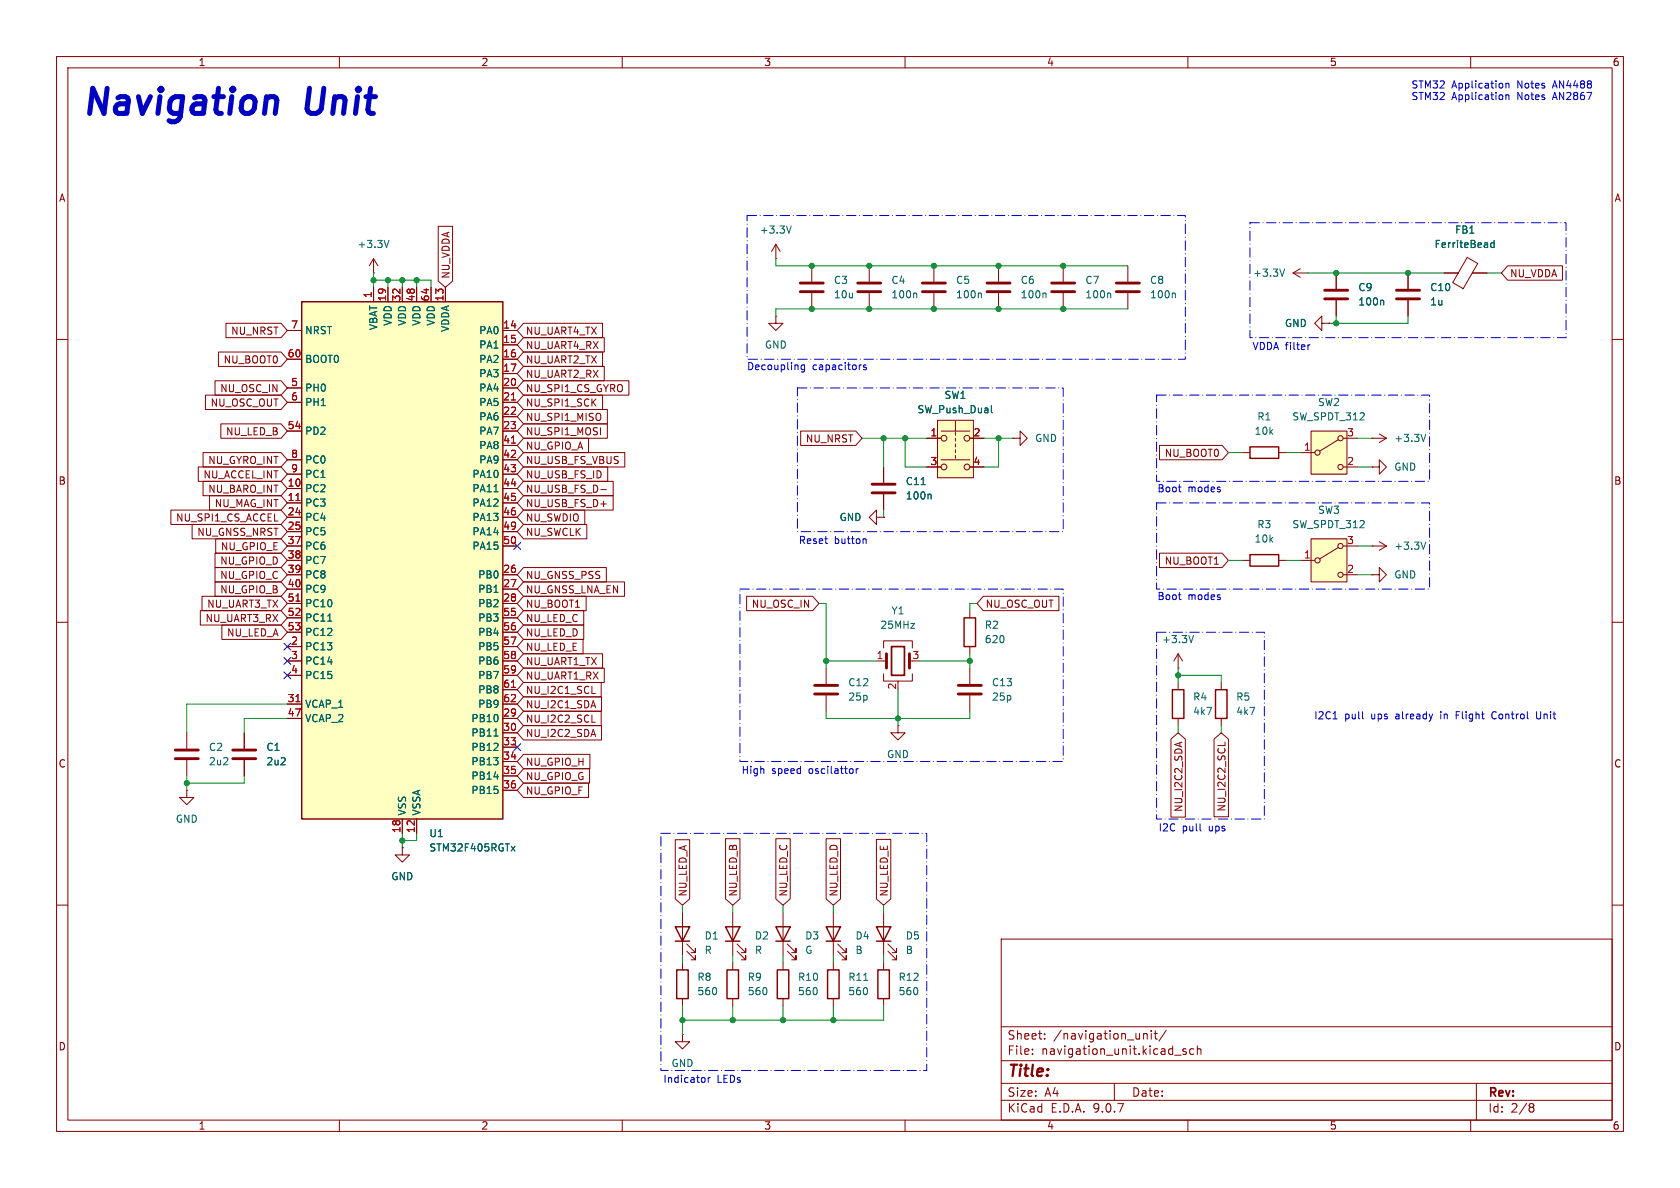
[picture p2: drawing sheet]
<svg xmlns="http://www.w3.org/2000/svg" width="297mm" height="210mm" viewBox="0 0 297 210" stroke-linecap="round" stroke-linejoin="round" font-family="sans-serif">
<g fill="none" stroke="#840000" stroke-width=".18">
<path d="M10 10h277v190h-277zM12 12h273v186h-273zM60 10v2M110 10v2M160 10v2M210 10v2M260 10v2M66 48.3h.1M66 45.7l-.7 1.3M66 45.7l.8 1.3M66 45.7v2.6M137.2 45.7h.1"/>
<path d="M137.2 43.2l-.8 1.3M137.2 43.2l.7 1.3M137.2 43.2v2.5M143.5 47v2.8M143.5 51.8v2.8M188 47v2.8M188 51.8v2.8M199.4 47v2.8M199.4 51.8v2.8M228.6 48.3h2.5M228.6 48.3l1.3 .7M229.9 47.5l-1.3 .8"/>
<path d="M231.1 48.3h.1M233.7 57.2v-1.3l-1.3 1.3 1.3 1.2v-1.2h1.2M234.9 57.2h.1M236.2 48.3v2.8M236.2 53.1v2.8M248.9 48.3v2.8M248.9 53.1v2.8M255.3 48.3h2.5M259.4 45.5l1.8 1.1-2.5 4.4-1.9-1zM260.3 48.3h2.6M10 60h2M285 60h2"/>
<path d="M156.2 82.6v2.7M156.2 87.4v2.8M10 110h2M146 118.1v2.8M154.9 116.8h1.8M156.2 114.6v-1.3h5.1v1.3M156.2 119.1v1.3h5.1v-1.3M171.4 108v1.2M171.4 114.3v1.3M171.4 118.1v2.8M285 110h2M146 122.9v2.8"/>
<path d="M158.7 128.3v1.2h1.3l-1.3 1.3-1.2-1.3h1.2M158.7 128.3h.1M158.7 120.4v.3M171.4 122.9v2.8M10 160h2M120.6 161.3v7.6M120.6 170.2v1.3M120.6 176.5v1.3M121.4 168.1l1.5 1.6v-.8v.8h-.7M121.4 166.9l1.5 1.5v-.8v.8h-.7M129.5 161.3v7.6M129.5 170.2v1.3"/>
<path d="M129.5 176.5v1.3M130.3 168.1l1.5 1.6v-.8v.8h-.7M130.3 166.9l1.5 1.5v-.8v.8h-.7M138.4 161.3v7.6M139.2 168.1l1.5 1.6v-.8v.8h-.7M139.2 166.9l1.5 1.5v-.8v.8h-.7M147.3 161.3v7.6M147.3 170.2v1.3M147.3 176.5v1.3M148.1 168.1l1.5 1.6v-.8v.8h-.8M148.1 166.9l1.5 1.5v-.8v.8h-.8M156.2 161.3v7.6"/>
<path d="M157 168.1l1.5 1.6v-.8v.8h-.8M157 166.9l1.5 1.5v-.8v.8h-.8M177 166h108v32h-108zM285 160h2M60 198v2M110 198v2M120.6 182.9v1.3h1.3l-1.3 1.2-1.2-1.2h1.2M120.6 182.9h.1M160 198v2M177 194.5h108M177 191.5h108M177 187.5h108"/>
<path d="M177 181.5h108M182.5 186.3v.1M182.5 185.5v.1M184.7 183.6v.1M184.7 182.8v.1M197 191.5v3M202.2 182.8l.2-.1 .3 .1 .1 .9M203.5 182.2v.1M203.5 182.7v1M204 182.7h.6M204.2 182.2v1.3l.4 .2M206.2 182.1l-1.3 2"/>
<path d="M207.7 186.5h1.1M209.7 185.5l-.4-.1-.2 .2 .1 .2 .5 .2v.3h-.6M210 198v2M211 185.5l-.4-.1-.3 .3v.4l.2 .2h.5M211.7 185.5l.2-.1 .3 .1 .1 .9M211.7 184.9v1.5M260 198v2M261 191.5v6.5M270.6 195.1l.4 .1 .2 .2-.3 .3M270.6 195.7h.3M270.9 195.7l.2 .2 .1 .4-.2 .2-.4 .1"/>
</g>
<g fill="none" stroke="#840000" stroke-width=".25">
<path d="M170.4 109.2h2.1v5.1h-2.1zM119.4 163.8h2.5l-1.3 2.6zM119.4 166.4h2.5M119.6 171.5h2.1v5h-2.1zM128.3 163.8h2.5l-1.3 2.6zM128.3 166.4h2.5M128.5 171.5h2.1v5h-2.1zM137.2 163.8h2.5l-1.3 2.6zM137.2 166.4h2.5M146 163.8h2.6l-1.3 2.6zM146 166.4h2.6M146.3 171.5h2v5h-2z"/>
<path d="M154.9 163.8h2.6l-1.3 2.6zM154.9 166.4h2.6"/>
</g>
<path d="M139.9 39.9l-.4 1.3M68.8 42.5l-.5 1.3M196.2 51.8l.2 .2v.6M207.6 51.8l.2 .2v.6M227.1 47.6l-.4 1.2M244.4 53.1l.2 .2v.6M264.1 42.5v1.3M264.1 43l-.3-.1-.3 .3 .2 .5h.4M162.9 85.7h.7M164.4 87.4l.2 .1v.7M152.7 173.3h.7" fill="none" stroke="#006464" stroke-width=".18"/>
<g fill="none" stroke="#840000" stroke-width=".51">
<path d="M141.5 50h4M141.5 51.6h4M185.9 50h4.1M185.9 51.6h4.1M197.4 50h4M197.4 51.6h4M234.2 51.3h4.1M234.2 52.8h4.1M246.9 51.3h4.1M246.9 52.8h4.1M154.2 85.6h4M154.2 87.1h4"/>
<path d="M156.7 115.6v2.5M160.8 115.6v2.5M144 121.2h4.1M144 122.7h4.1M169.4 121.2h4.1M169.4 122.7h4.1"/>
</g>
<path d="M157.6 114.3h2.3v5.1h-2.3z" fill="none" stroke="#840000" stroke-width=".3"/>
<path d="M165.7 74.3h6.4v10.2h-6.4z" fill="#ffffc2"/>
<g fill="none" stroke="#840000" stroke-width=".18">
<path d="M137.2 55.9v1.3h1.2l-1.2 1.2-1.3-1.2h1.3M137.2 55.9h.1M153.7 47v2.8M153.7 51.8v2.8M165.1 47v2.8M165.1 51.8v2.8M176.5 47v2.8M176.5 51.8v2.8M163.8 77.5h2.6M165.7 74.3h6.4v10.2h-6.4zM166.4 76.2h5M168.9 74.4v1.8"/>
<path d="M168.9 76.5v.5M168.9 77.5v.5M168.9 78.5v.5M168.9 79.5v.5M171.4 77.5h2.6M179.1 77.5h1.2v-1.3l1.3 1.3-1.3 1.2v-1.2M179.1 77.5h.1M154.9 91.4v-1.2l-1.2 1.2 1.2 1.3v-1.3h1.3M156.2 91.4h.1M163.8 82.6h2.6M166.4 81.3h5M168.9 80.5v.5"/>
<path d="M171.4 82.6h2.6M242.6 82.6h1.2v-1.3l1.3 1.3-1.3 1.2v-1.2M242.6 82.6h.1M208.3 118.1h.1M208.3 115.6l-.8 1.2M208.3 115.6l.7 1.2M208.3 115.6v2.5M33 139.7v1.3h1.3l-1.3 1.2-1.3-1.2h1.3M33 139.7h.1M33 129.5v2.8M33 134.4v2.8M208.3 120.7v1.2"/>
<path d="M208.3 127v1.3M71.1 149.9v1.2h1.3l-1.3 1.3-1.3-1.3h1.3M71.1 149.9h.1M138.4 170.2v1.3M138.4 176.5v1.3M156.2 170.2v1.3M156.2 176.5v1.3"/>
<circle cx="166.9" cy="77.5" r=".51"/>
<circle cx="170.9" cy="77.5" r=".51"/>
<circle cx="166.9" cy="82.6" r=".51"/>
<circle cx="170.9" cy="82.6" r=".51"/>
</g>
<path d="M161.9 51.8l.2 .2v.6M173.3 51.8l.2 .2v.6M184.7 51.8l.2 .2v.6M175.3 71.7v1.1l.1 .2M211 112.3l-.4 1.3" fill="none" stroke="#006464" stroke-width=".18"/>
<path d="M207.3 121.9h2v5.1h-2zM137.4 171.5h2v5h-2zM155.2 171.5h2v5h-2z" fill="none" stroke="#840000" stroke-width=".25"/>
<path d="M151.6 50h4.1M151.6 51.6h4.1M163.1 50h4M163.1 51.6h4M174.5 50h4.1M174.5 51.6h4.1M31 132.6h4.1M31 134.1h4.1" fill="none" stroke="#840000" stroke-width=".51"/>
<path d="M53.3 53.3h35.6v91.5h-35.6z" fill="#ffffc2"/>
<path d="M53.3 53.3h35.6v91.5h-35.6zM221 98h5.1v2.1h-5.1zM214.9 121.9h2v5.1h-2z" fill="none" stroke="#840000" stroke-width=".25"/>
<g fill="none" stroke="#840000" stroke-width=".18">
<path d="M50.8 58.4h2.5M66 50.8v2.5M68.6 50.8v2.5M71.1 50.8v2.5M73.7 50.8v2.5M76.2 50.8v2.5M78.7 50.8v2.5M88.9 58.4h2.5M50.8 63.5h2.5M50.8 68.6h2.5M50.8 71.1h2.5M50.8 76.2h2.5"/>
<path d="M88.9 63.5h2.5M88.9 68.6h2.5M88.9 71.1h2.5M88.9 76.2h2.5M88.9 61h2.5M88.9 66h2.5M88.9 73.7h2.5M88.9 78.7h2.5M50.8 81.3h2.5M50.8 83.8h2.5M50.8 86.4h2.5M50.8 88.9h2.5"/>
<path d="M50.8 91.4h2.5M50.8 94h2.5M50.8 96.5h2.5M50.8 99.1h2.5M88.9 81.3h2.5M88.9 83.8h2.5M88.9 86.4h2.5M88.9 88.9h2.5M88.9 91.4h2.5M88.9 94h2.5M88.9 96.5h2.5M219.7 99.1h1.3"/>
<path d="M226.1 99.1h1.2M50.8 101.6h2.5M50.8 104.1h2.5M50.8 106.7h2.5M50.8 109.2h2.5M50.8 111.8h2.5M50.8 114.3h2.5M50.8 116.8h2.5M50.8 119.4h2.5M88.9 101.6h2.5M88.9 104.1h2.5M88.9 106.7h2.5"/>
<path d="M88.9 109.2h2.5M88.9 111.8h2.5M88.9 114.3h2.5M88.9 116.8h2.5M88.9 119.4h2.5M43.2 129.5v2.8M43.2 134.4v2.8M50.8 124.5h2.5M50.8 127h2.5M88.9 124.5h2.5M88.9 127h2.5M88.9 121.9h2.5"/>
<path d="M88.9 129.5h2.5M88.9 132.1h2.5M88.9 134.6h2.5M88.9 137.2h2.5M88.9 139.7h2.5M215.9 120.7v1.2M215.9 127v1.3M71.1 144.8v2.5M73.7 144.8v2.5"/>
</g>
<path d="M90.4 70.7h.7M90.4 78.3h.7M52.3 88.5h.7M52.3 106.3h.7M52.3 124h.7M90.4 121.5h.7" fill="none" stroke="#a90000" stroke-width=".18"/>
<path d="M87.3 86.9h.7M57.9 109.8h.8M87.3 130.1h.7M90.4 149.6l.6 .8M91 149.6l-.6 .8" fill="none" stroke="#006464" stroke-width=".18"/>
<path d="M41.1 132.6h4.1M41.1 134.1h4.1" fill="none" stroke="#840000" stroke-width=".51"/>
<path d="M231.8 95.3h6.3v7.6h-6.3z" fill="#ffffc2"/>
<g fill="none" stroke="#840000" stroke-width=".18">
<path d="M242.6 77.5h.1M242.6 77.5h2.5M243.8 76.7l1.3 .8M245.1 77.5l-1.3 .7M229.9 99.1h2.5M231.8 95.3h6.3v7.6h-6.3zM236.6 96.8l-3.3 2M237.5 96.5h2.5M242.6 96.5h.1M242.6 96.5h2.5M243.8 95.8l1.3 .7M245.1 96.5l-1.3 .8"/>
<path d="M237.5 101.6h2.5M242.6 101.6h1.2v-1.3l1.3 1.3-1.3 1.3v-1.3M242.6 101.6h.1"/>
<circle cx="232.9" cy="99.1" r=".46"/>
<circle cx="237" cy="96.5" r=".46"/>
<circle cx="237" cy="101.6" r=".46"/>
</g>
<path d="M252.1 76.8l-.5 1.2M252.1 95.8l-.5 1.3" fill="none" stroke="#006464" stroke-width=".18"/>
<path d="M231.8 76.2h6.3v7.6h-6.3z" fill="#ffffc2"/>
<g fill="none" stroke="#840000" stroke-width=".18">
<path d="M39.9 57.1h9.8l1.1 1.3-1.1 1.3h-9.8zM50.8 58.4h2.5M66 50.8v2.5M68.6 50.8v2.5M71.1 50.8v2.5M73.7 50.8v2.5M76.2 50.8v2.5M77.5 40h2.5v9.7l-1.3 1.1-1.2-1.1zM78.7 50.8v2.5M88.9 58.4h2.5M92.6 57.1h13.9v2.6h-13.9l-1.2-1.3zM92.6 59.7h14.2v2.5h-14.2l-1.2-1.2z"/>
<path d="M234.9 57.2h.1M236.2 48.3v2.8M236.2 53.1v2.8M248.9 48.3v2.8M248.9 53.1v2.8M255.3 48.3h2.5M260.3 48.3h2.6M266.5 47h9.7v2.5h-9.7l-1.1-1.2zM36.3 69.8h13.4l1.1 1.3-1.1 1.3h-13.4zM38 67.3h11.7l1.1 1.3-1.1 1.3h-11.7zM38.6 62.2h11.1l1.1 1.3-1.1 1.3h-11.1zM39 74.9h10.7l1.1 1.3-1.1 1.3h-10.7z"/>
<path d="M50.8 63.5h2.5M50.8 68.6h2.5M50.8 71.1h2.5M50.8 76.2h2.5M88.9 63.5h2.5M88.9 68.6h2.5M88.9 71.1h2.5M88.9 76.2h2.5M88.9 61h2.5M88.9 66h2.5M88.9 73.7h2.5M88.9 78.7h2.5"/>
<path d="M92.6 67.3h18.6v2.6h-18.6l-1.2-1.3zM92.6 72.4h14.8v2.5h-14.8l-1.2-1.2zM92.6 62.2h13.9v2.6h-13.9l-1.2-1.3zM92.6 64.8h14.2v2.5h-14.2l-1.2-1.3zM92.6 74.9h14.8v2.6h-14.8l-1.2-1.3zM92.6 69.8h13.9v2.6h-13.9l-1.2-1.3zM92.6 77.5h11.4v2.5h-11.4l-1.2-1.3zM141.5 76.2h9.8l1.1 1.3-1.1 1.2h-9.8zM163.8 77.5h2.6M171.4 77.5h2.6M205 78.7h11.1l1.1 1.3-1.1 1.3h-11.1zM231.8 76.2h6.3v7.6h-6.3z"/>
<path d="M236.6 77.7l-3.3 2.1M237.5 77.5h2.5M30.2 90.2h19.5l1.1 1.2-1.1 1.3h-19.5zM34 92.7h15.7l1.1 1.3-1.1 1.3h-15.7zM35 82.5h14.7l1.1 1.3-1.1 1.3h-14.7zM35.9 85.1h13.8l1.1 1.3-1.1 1.2h-13.8zM35.9 80h13.8l1.1 1.3-1.1 1.3h-13.8zM37 87.6h12.7l1.1 1.3-1.1 1.3h-12.7zM38 97.8h11.7l1.1 1.3-1.1 1.2h-11.7zM38.1 95.2h11.6l1.1 1.3-1.1 1.3h-11.6zM50.8 81.3h2.5M50.8 83.8h2.5"/>
<path d="M50.8 86.4h2.5M50.8 88.9h2.5M50.8 91.4h2.5M50.8 94h2.5M50.8 96.5h2.5M50.8 99.1h2.5M88.9 81.3h2.5M88.9 83.8h2.5M88.9 86.4h2.5M88.9 88.9h2.5M88.9 91.4h2.5M88.9 94h2.5"/>
<path d="M88.9 96.5h2.5M92.6 87.6h15.8v2.6h-15.8l-1.2-1.3zM92.6 80h17.9v2.6h-17.9l-1.2-1.3zM92.6 90.2h10.8v2.5h-10.8l-1.2-1.3zM92.6 92.7h11.1v2.6h-11.1l-1.2-1.3zM92.6 82.5h14.8v2.6h-14.8l-1.2-1.3zM92.6 85.1h15.8v2.5h-15.8l-1.2-1.2zM106.2 89.1h1M106.2 86.5h1M156.2 91.4h.1M156.2 82.6v2.7M156.2 87.4v2.8"/>
<path d="M163.8 82.6h2.6M171.4 82.6h2.6M205 97.8h11.1l1.1 1.3-1.1 1.2h-11.1zM219.7 80h1.3M226.1 80h1.2M229.9 80h2.5M237.5 82.6h2.5M35.4 107.9h14.3l1.1 1.3-1.1 1.3h-14.3zM35.7 105.4h14l1.1 1.3-1.1 1.3h-14zM38 100.3h11.7l1.1 1.3-1.1 1.3h-11.7zM38 102.9h11.7l1.1 1.2-1.1 1.3h-11.7zM39.2 110.5h10.5l1.1 1.3-1.1 1.2h-10.5z"/>
<path d="M50.8 101.6h2.5M50.8 104.1h2.5M50.8 106.7h2.5M50.8 109.2h2.5M50.8 111.8h2.5M50.8 114.3h2.5M50.8 116.8h2.5M50.8 119.4h2.5M88.9 101.6h2.5M88.9 104.1h2.5M88.9 106.7h2.5M88.9 109.2h2.5"/>
<path d="M88.9 111.8h2.5M88.9 114.3h2.5M88.9 116.8h2.5M88.9 119.4h2.5M92.6 105.4h11v2.6h-11l-1.2-1.3zM92.6 107.9h10.6v2.6h-10.6l-1.2-1.3zM92.6 102.9h17.8v2.5h-17.8l-1.2-1.3zM92.6 100.3h14.6v2.6h-14.6l-1.2-1.3zM92.6 118.1h14.2v2.6h-14.2l-1.2-1.3zM92.6 115.6h13.9v2.5h-13.9l-1.2-1.3zM92.6 110.5h10.6v2.5h-10.6l-1.2-1.2zM92.6 113h10.5v2.6h-10.5l-1.2-1.3z"/>
<path d="M132 105.4h11.7l1.1 1.3-1.1 1.3h-11.7zM173.8 105.4h13.4v2.6h-13.4l-1.1-1.3zM43.2 129.5v2.8M43.2 134.4v2.8M50.8 124.5h2.5M50.8 127h2.5M88.9 124.5h2.5M88.9 127h2.5M88.9 121.9h2.5M88.9 129.5h2.5M88.9 132.1h2.5M88.9 134.6h2.5"/>
<path d="M88.9 137.2h2.5M88.9 139.7h2.5M92.6 123.2h13.7v2.5h-13.7l-1.2-1.2zM92.6 133.3h11.7v2.6h-11.7l-1.2-1.3zM92.6 135.9h11.6v2.5h-11.6l-1.2-1.2zM92.6 128.3h13.7v2.5h-13.7l-1.2-1.3zM92.6 138.4h11.4v2.6h-11.4l-1.2-1.3zM92.6 125.7h13.7v2.6h-13.7l-1.2-1.3zM92.6 120.6h13.7v2.6h-13.7l-1.2-1.3zM104.6 127.7h.6M104.6 122.6h.6M207 130.7l1.3-1.2 1.3 1.2v13.7h-2.6z"/>
<path d="M214.6 130.7l1.3-1.2 1.3 1.2v13.7h-2.6zM216.6 131.2v.6M71.1 149.9h.1M71.1 144.8v2.5M73.7 144.8v2.5M119.4 148.4h2.5v10.5l-1.3 1.1-1.2-1.1zM128.3 148.3h2.5v10.6l-1.3 1.1-1.2-1.1zM137.2 148.3h2.5v10.6l-1.3 1.1-1.2-1.1zM146 148.3h2.6v10.6l-1.3 1.1-1.3-1.1zM154.9 148.4h2.6v10.5l-1.3 1.1-1.3-1.1z"/>
<circle cx="237" cy="77.5" r=".46"/>
<circle cx="232.9" cy="80" r=".46"/>
<circle cx="237" cy="82.6" r=".46"/>
</g>
<path d="M221 79h5.1v2h-5.1z" fill="none" stroke="#840000" stroke-width=".25"/>
<g fill="none" stroke="#009600" stroke-width=".18">
<path d="M66 49.5h10.2v1.3M66 48.3v2.5M68.6 49.5v1.3M71.1 49.5v1.3M73.7 49.5v1.3M137.2 45.7v1.3h62.2M199.4 54.6h-62.2v1.3M231.1 48.3h24.2M236.2 55.9v1.3M248.9 55.9v1.3h-14M262.9 48.3h2.5M152.4 77.5h11.4"/>
<path d="M156.2 77.5v5.1M160 77.5v5.1h3.8M174 77.5h5.1M176.5 77.5v5.1h-2.5M240 77.5h2.6M156.2 90.2v1.2M217.2 80h2.5M217.2 99.1h2.5M227.3 80h2.6M227.3 99.1h2.6M240 82.6h2.6M240 96.5h2.6"/>
<path d="M144.8 106.7h1.2v11.4M146 116.8h8.9M162.6 116.8h8.8M171.4 115.6v2.5M172.7 106.7h-1.3v1.3M208.3 119.4h7.6v1.3M208.3 118.1v2.6M240 101.6h2.6M33 137.2v2.5M43.2 137.2v1.2h-10.2M50.8 127h-7.6v2.5M50.8 124.5h-17.8v5"/>
<path d="M146 125.7v1.3h25.4v-1.3M158.7 121.9v6.4M208.3 128.3v1.2M215.9 128.3v1.2M71.1 147.3v2.6M73.7 147.3v1.3h-2.6M120.6 160v1.3M120.6 168.9v1.3M120.6 177.8v5.1M129.5 160v1.3M129.5 168.9v1.3M129.5 177.8v2.5"/>
<path d="M138.4 160v1.3M138.4 168.9v1.3M138.4 177.8v2.5M147.3 160v1.3M147.3 168.9v1.3M147.3 177.8v2.5M156.2 160v1.3M156.2 168.9v1.3M156.2 177.8v2.5h-35.6"/>
</g>
<path d="M90.8 95.9l1.2 1.2M92 95.9l-1.2 1.2M50.2 116.2l1.2 1.2M50.2 118.8l1.2 1.2M50.2 113.7l1.2 1.2M51.4 116.2l-1.2 1.2M51.4 118.8l-1.2 1.2M51.4 113.7l-1.2 1.2M90.8 131.5l1.2 1.2M92 131.5l-1.2 1.2" fill="none" stroke="#000084" stroke-width=".18"/>
<g fill="none" stroke="#0000c2" stroke-width=".18">
<path d="M266.2 14.7v.9M266.2 16.8v.8M266.2 14.8l.2-.1 .3 .1 .1 .8M266.2 16.9l.2-.1h.3l.1 .8M142.2 64.5v1l-.2 .3-.3-.1M142.2 64.6l-.3-.1-.3 .2 .2 .6h.4M152.2 64.5h.1M153.1 64.6l-.3-.1-.2 .2 .1 .2 .4 .1v.3h-.5M231.2 61v.8M231.6 61l-.4 .2M152.8 95.2l.3 .2v.7M208.3 86.1h.5"/>
<path d="M208.7 86.9h.1M208.3 105.1h.5M208.7 106h.1M150.8 136v.6M151.4 135.9v.8M151.7 135.9l-.3 .2M235.7 127.1h.7M240.9 127l.1 .1M257.4 126.4h.5M258 125.8h-.6v1.3M264.1 125.8a.68 .68 0 0 0-.4 .6 .68 .68 0 0 0 .4 .7M271.6 125.8v1l.3 .3 .4-.1"/>
<path d="M212.2 146.8l.1 .1M124.5 190.6l.2 .1-.2 .6M125.2 190.5v.8M125.6 190.5l-.4 .2"/>
</g>
<path d="M47.8 17.1h.6l.4 .2 .1 .4-.2 2.3" fill="none" stroke="#0000c2" stroke-width=".89"/>
<path d="M132.1 38.1h77.4v25.4h-77.4zM221 39.4h55.9v20.3h-55.9zM141 68.6h47v25.4h-47zM204.5 69.9h48.2v15.2h-48.2zM204.5 88.9h48.2v15.2h-48.2zM130.8 104.1h57.2v30.5h-57.2zM204.5 111.8h19v33h-19zM116.8 147.3h47v41.9h-47z" fill="none" stroke="#0000c2" stroke-width=".18" stroke-dasharray="1.7 .6 0 .6"/>
<path d="M244.4 53.1l.2 .2v.6M264.1 42.5v1.3M264.1 43l-.3-.1-.3 .3 .2 .5h.4M175.3 71.7v1.1l.1 .2M87.3 86.9h.7M162.9 85.7h.7M164.4 87.4l.2 .1v.7M57.9 109.8h.8M87.3 130.1h.7M90.4 149.6l.6 .8M91 149.6l-.6 .8" fill="none" stroke="#006464" stroke-width=".18"/>
<path d="M90.4 70.7h.7M90.4 78.3h.7M52.3 88.5h.7M52.3 106.3h.7M52.3 124h.7M90.4 121.5h.7" fill="none" stroke="#a90000" stroke-width=".18"/>
<g fill="#009600" stroke="#009600" stroke-width=".18">
<circle cx="248.9" cy="48.3" r=".46"/>
<circle cx="188" cy="54.6" r=".46"/>
<circle cx="176.5" cy="47" r=".46"/>
<circle cx="176.5" cy="54.6" r=".46"/>
<circle cx="188" cy="47" r=".46"/>
<circle cx="165.1" cy="54.6" r=".46"/>
<circle cx="165.1" cy="47" r=".46"/>
<circle cx="236.2" cy="57.2" r=".46"/>
<circle cx="236.2" cy="48.3" r=".46"/>
<circle cx="68.6" cy="49.5" r=".46"/>
<circle cx="66" cy="49.5" r=".46"/>
<circle cx="71.1" cy="49.5" r=".46"/>
<circle cx="73.7" cy="49.5" r=".46"/>
<circle cx="171.4" cy="116.8" r=".46"/>
<circle cx="208.3" cy="119.4" r=".46"/>
<circle cx="120.6" cy="180.3" r=".46"/>
<circle cx="129.5" cy="180.3" r=".46"/>
<circle cx="138.4" cy="180.3" r=".46"/>
<circle cx="147.3" cy="180.3" r=".46"/>
<circle cx="153.7" cy="47" r=".46"/>
<circle cx="153.7" cy="54.6" r=".46"/>
<circle cx="143.5" cy="47" r=".46"/>
<circle cx="156.2" cy="77.5" r=".46"/>
<circle cx="160" cy="77.5" r=".46"/>
<circle cx="176.5" cy="77.5" r=".46"/>
<circle cx="146" cy="116.8" r=".46"/>
<circle cx="158.7" cy="127" r=".46"/>
<circle cx="143.5" cy="54.6" r=".46"/>
<circle cx="33" cy="138.4" r=".46"/>
<circle cx="71.1" cy="148.6" r=".46"/>
</g>
<g font-size="6.2" fill="#0000c2">
<text x="13.9" y="21.6">Navigation</text>
<text x="54" y="21.6">Unit</text>
</g>
<text font-size="2.8" fill="#840000" x="178" y="190.9">Title:</text>
<g font-size="2.1" fill="#840000">
<text x="178" y="184">Sheet:</text>
<text x="186.2" y="184">/navigation_unit/</text>
<text x="178" y="186.7">File:</text>
<text x="184.1" y="186.7">navigation_unit.kicad_sch</text>
<text x="178" y="196.9">KiCad</text>
<text x="178" y="194.1">Size:</text>
<text x="184.7" y="194.1">A4</text>
<text x="185.7" y="196.9">E.D.A.</text>
<text x="193.3" y="196.9">9.0.7</text>
<text x="200" y="194.1">Date:</text>
<text x="263" y="194.3">Rev:</text>
<text x="263" y="196.9">Id:</text>
<text x="267.1" y="196.9">2/8</text>
</g>
<g font-size="1.8" fill="#840000">
<text x="35" y="11.9">1</text>
<text x="85" y="11.9">2</text>
<text x="135" y="11.9">3</text>
<text x="185" y="11.9">4</text>
<text x="235" y="11.9">5</text>
<text x="285" y="11.9">6</text>
<text x="10.3" y="35.9">A</text>
<text x="285.3" y="35.9">A</text>
<text x="79.7" y="49.4" transform="rotate(-90 79.7 49.4)">NU_VDDA</text>
<text x="266.9" y="49.2">NU_VDDA</text>
<text x="40.8" y="59.4">NU_NRST</text>
<text x="92.9" y="59.4">NU_UART4_TX</text>
<text x="39.4" y="64.5">NU_BOOT0</text>
<text x="92.9" y="61.9">NU_UART4_RX</text>
<text x="92.9" y="64.5">NU_UART2_TX</text>
<text x="38.8" y="69.5">NU_OSC_IN</text>
<text x="92.9" y="69.5">NU_SPI1_CS_GYRO</text>
<text x="92.9" y="67">NU_UART2_RX</text>
<text x="37.1" y="72.1">NU_OSC_OUT</text>
<text x="39.9" y="77.2">NU_LED_B</text>
<text x="92.9" y="74.6">NU_SPI1_MISO</text>
<text x="92.9" y="77.2">NU_SPI1_MOSI</text>
<text x="92.9" y="72.1">NU_SPI1_SCK</text>
<text x="36.7" y="82.2">NU_GYRO_INT</text>
<text x="92.9" y="79.7">NU_GPIO_A</text>
<text x="92.9" y="82.2">NU_USB_FS_VBUS</text>
<text x="142.4" y="78.4">NU_NRST</text>
<text x="205.8" y="81">NU_BOOT0</text>
<text x="10.3" y="85.9">B</text>
<text x="35.9" y="84.8">NU_ACCEL_INT</text>
<text x="36.7" y="87.3">NU_BARO_INT</text>
<text x="37.9" y="89.9">NU_MAG_INT</text>
<text x="92.9" y="89.9">NU_USB_FS_D+</text>
<text x="92.9" y="84.8">NU_USB_FS_ID</text>
<text x="92.9" y="87.3">NU_USB_FS_D-</text>
<text x="285.3" y="85.9">B</text>
<text x="31" y="92.4">NU_SPI1_CS_ACCEL</text>
<text x="34.8" y="94.9">NU_GNSS_NRST</text>
<text x="92.9" y="92.4">NU_SWDIO</text>
<text x="92.9" y="94.9">NU_SWCLK</text>
<text x="38.8" y="100">NU_GPIO_D</text>
<text x="38.9" y="97.5">NU_GPIO_E</text>
<text x="205.8" y="100">NU_BOOT1</text>
<text x="36.5" y="107.6">NU_UART3_TX</text>
<text x="38.8" y="102.6">NU_GPIO_C</text>
<text x="38.8" y="105.1">NU_GPIO_B</text>
<text x="92.9" y="107.6">NU_BOOT1</text>
<text x="92.9" y="105.1">NU_GNSS_LNA_EN</text>
<text x="92.9" y="102.6">NU_GNSS_PSS</text>
<text x="132.8" y="107.6">NU_OSC_IN</text>
<text x="174.1" y="107.6">NU_OSC_OUT</text>
<text x="36.2" y="110.2">NU_UART3_RX</text>
<text x="40" y="112.7">NU_LED_A</text>
<text x="92.9" y="110.2">NU_LED_C</text>
<text x="92.9" y="112.7">NU_LED_D</text>
<text x="92.9" y="117.8">NU_UART1_TX</text>
<text x="92.9" y="115.3">NU_LED_E</text>
<text x="92.9" y="125.4">NU_I2C1_SDA</text>
<text x="92.9" y="122.9">NU_I2C1_SCL</text>
<text x="92.9" y="120.3">NU_UART1_RX</text>
<text x="92.9" y="130.5">NU_I2C2_SDA</text>
<text x="92.9" y="128">NU_I2C2_SCL</text>
<text x="10.3" y="135.9">C</text>
<text x="92.9" y="135.6">NU_GPIO_H</text>
<text x="285.3" y="135.9">C</text>
<text x="92.9" y="138.1">NU_GPIO_G</text>
<text x="92.9" y="140.7">NU_GPIO_F</text>
<text x="209.2" y="143.6" transform="rotate(-90 209.2 143.6)">NU_I2C2_SDA</text>
<text x="216.9" y="143.6" transform="rotate(-90 216.9 143.6)">NU_I2C2_SCL</text>
<text x="121.6" y="158.6" transform="rotate(-90 121.6 158.6)">NU_LED_A</text>
<text x="130.5" y="158.6" transform="rotate(-90 130.5 158.6)">NU_LED_B</text>
<text x="139.4" y="158.6" transform="rotate(-90 139.4 158.6)">NU_LED_C</text>
<text x="148.3" y="158.6" transform="rotate(-90 148.3 158.6)">NU_LED_D</text>
<text x="157.2" y="158.6" transform="rotate(-90 157.2 158.6)">NU_LED_E</text>
<text x="10.3" y="185.9">D</text>
<text x="285.3" y="185.9">D</text>
<text x="35" y="199.9">1</text>
<text x="85" y="199.9">2</text>
<text x="135" y="199.9">3</text>
<text x="185" y="199.9">4</text>
<text x="235" y="199.9">5</text>
<text x="285" y="199.9">6</text>
</g>
<g font-size="1.8" fill="#0000c2">
<text x="249.4" y="15.8">STM32</text>
<text x="249.4" y="17.9">STM32</text>
<text x="256.6" y="15.8">Application</text>
<text x="256.6" y="17.9">Application</text>
<text x="268.3" y="15.8">Notes</text>
<text x="268.3" y="17.9">Notes</text>
<text x="274.8" y="15.8">AN4488</text>
<text x="274.8" y="17.9">AN2867</text>
<text x="132" y="65.6">Decoupling</text>
<text x="143.6" y="65.6">capacitors</text>
<text x="221.3" y="62.1">VDDA filter</text>
<text x="204.5" y="87.2">Boot</text>
<text x="210" y="87.2">modes</text>
<text x="141.1" y="96.4">Reset</text>
<text x="147.5" y="96.4">button</text>
<text x="204.5" y="106.3">Boot</text>
<text x="210" y="106.3">modes</text>
<text x="232.2" y="127.4">I2C1</text>
<text x="237.7" y="127.4">pull</text>
<text x="242.5" y="127.4">ups</text>
<text x="247" y="127.4">already</text>
<text x="255.1" y="127.4">in</text>
<text x="258" y="127.4">Flight</text>
<text x="264.6" y="127.4">Control</text>
<text x="272.7" y="127.4">Unit</text>
<text x="131" y="137">High</text>
<text x="136.4" y="137">speed</text>
<text x="143.1" y="137">oscilattor</text>
<text x="204.7" y="147.2">I2C</text>
<text x="209" y="147.2">pull</text>
<text x="213.8" y="147.2">ups</text>
<text x="117.2" y="191.6">Indicator</text>
<text x="126.8" y="191.6">LEDs</text>
</g>
<g font-size="1.8" fill="#006464">
<text x="134.2" y="41.5">+3.3V</text>
<text x="257.1" y="41.5">FB1</text>
<text x="63.1" y="44">+3.3V</text>
<text x="253.5" y="44">FerriteBead</text>
<text x="147.3" y="50.4">C3</text>
<text x="147.3" y="52.9">10u</text>
<text x="157.5" y="50.4">C4</text>
<text x="157.5" y="52.9">100n</text>
<text x="168.9" y="50.4">C5</text>
<text x="168.9" y="52.9">100n</text>
<text x="180.3" y="50.4">C6</text>
<text x="180.3" y="52.9">100n</text>
<text x="191.8" y="50.4">C7</text>
<text x="191.8" y="52.9">100n</text>
<text x="203.2" y="50.4">C8</text>
<text x="203.2" y="52.9">100n</text>
<text x="221.4" y="49.1">+3.3V</text>
<text x="240" y="51.7">C9</text>
<text x="252.7" y="51.7">C10</text>
<text x="53.8" y="59.3">NRST</text>
<text x="66.9" y="58.5" transform="rotate(-90 66.9 58.5)">VBAT</text>
<text x="69.4" y="57.7" transform="rotate(-90 69.4 57.7)">VDD</text>
<text x="72" y="57.7" transform="rotate(-90 72 57.7)">VDD</text>
<text x="74.5" y="57.7" transform="rotate(-90 74.5 57.7)">VDD</text>
<text x="77.1" y="57.7" transform="rotate(-90 77.1 57.7)">VDD</text>
<text x="79.6" y="58.8" transform="rotate(-90 79.6 58.8)">VDDA</text>
<text x="84.6" y="59.3">PA0</text>
<text x="227.1" y="58">GND</text>
<text x="240" y="54.2">100n</text>
<text x="252.7" y="54.2">1u</text>
<text x="53.8" y="64.4">BOOT0</text>
<text x="84.6" y="61.8">PA1</text>
<text x="84.6" y="64.4">PA2</text>
<text x="135.1" y="61.8">GND</text>
<text x="53.8" y="69.4">PH0</text>
<text x="53.8" y="72">PH1</text>
<text x="84.6" y="66.9">PA3</text>
<text x="84.6" y="69.4">PA4</text>
<text x="84.6" y="72">PA5</text>
<text x="166.9" y="70.7">SW1</text>
<text x="232.9" y="72">SW2</text>
<text x="53.8" y="77.1">PD2</text>
<text x="84.6" y="74.5">PA6</text>
<text x="84.6" y="77.1">PA7</text>
<text x="162.1" y="73.3">SW_Push_Dual</text>
<text x="221.7" y="77.1">10k</text>
<text x="222.2" y="74.5">R1</text>
<text x="228.4" y="74.5">SW_SPDT_312</text>
<text x="53.8" y="82.1">PC0</text>
<text x="84.6" y="79.6">PA8</text>
<text x="84.6" y="82.1">PA9</text>
<text x="182.9" y="78.3">GND</text>
<text x="246.4" y="83.4">GND</text>
<text x="246.4" y="78.3">+3.3V</text>
<text x="53.8" y="84.7">PC1</text>
<text x="53.8" y="87.2">PC2</text>
<text x="53.8" y="89.8">PC3</text>
<text x="83.4" y="84.7">PA10</text>
<text x="83.4" y="87.2">PA11</text>
<text x="83.4" y="89.8">PA12</text>
<text x="160" y="88.5">100n</text>
<text x="160" y="86">C11</text>
<text x="53.8" y="92.3">PC4</text>
<text x="53.8" y="94.8">PC5</text>
<text x="83.4" y="92.3">PA13</text>
<text x="83.4" y="94.8">PA14</text>
<text x="148.3" y="92.3">GND</text>
<text x="222.2" y="93.6">R3</text>
<text x="228.4" y="93.6">SW_SPDT_312</text>
<text x="232.9" y="91">SW3</text>
<text x="53.8" y="97.4">PC6</text>
<text x="53.8" y="99.9">PC7</text>
<text x="83.4" y="97.4">PA15</text>
<text x="221.7" y="96.1">10k</text>
<text x="246.4" y="97.4">+3.3V</text>
<text x="53.8" y="102.5">PC8</text>
<text x="53.8" y="105">PC9</text>
<text x="53.8" y="107.5">PC10</text>
<text x="84.4" y="102.5">PB0</text>
<text x="84.4" y="105">PB1</text>
<text x="84.4" y="107.5">PB2</text>
<text x="246.4" y="102.5">GND</text>
<text x="53.8" y="110.1">PC11</text>
<text x="53.8" y="112.6">PC12</text>
<text x="84.4" y="110.1">PB3</text>
<text x="84.4" y="112.6">PB4</text>
<text x="155.5" y="111.4">25MHz</text>
<text x="157.5" y="108.8">Y1</text>
<text x="174" y="111.4">R2</text>
<text x="174" y="113.9">620</text>
<text x="205.3" y="113.9">+3.3V</text>
<text x="53.8" y="115.2">PC13</text>
<text x="53.8" y="117.7">PC14</text>
<text x="84.4" y="115.2">PB5</text>
<text x="84.4" y="117.7">PB6</text>
<text x="53.8" y="120.2">PC15</text>
<text x="53.8" y="125.3">VCAP_1</text>
<text x="84.4" y="120.2">PB7</text>
<text x="84.4" y="122.8">PB8</text>
<text x="84.4" y="125.3">PB9</text>
<text x="149.9" y="121.5">C12</text>
<text x="149.9" y="124.1">25p</text>
<text x="175.3" y="121.5">C13</text>
<text x="175.3" y="124.1">25p</text>
<text x="210.8" y="124.1">R4</text>
<text x="218.4" y="124.1">R5</text>
<text x="53.8" y="127.9">VCAP_2</text>
<text x="83.2" y="127.9">PB10</text>
<text x="83.2" y="130.4">PB11</text>
<text x="210.8" y="126.6">4k7</text>
<text x="218.4" y="126.6">4k7</text>
<text x="36.8" y="132.9">C2</text>
<text x="36.8" y="135.5">2u2</text>
<text x="47" y="132.9">C1</text>
<text x="47" y="135.5">2u2</text>
<text x="83.2" y="132.9">PB12</text>
<text x="83.2" y="135.5">PB13</text>
<text x="156.7" y="134.2">GND</text>
<text x="83.2" y="138">PB14</text>
<text x="83.2" y="140.6">PB15</text>
<text x="31" y="145.6">GND</text>
<text x="72" y="144.3" transform="rotate(-90 72 144.3)">VSS</text>
<text x="74.5" y="144.3" transform="rotate(-90 74.5 144.3)">VSSA</text>
<text x="75.8" y="148.2">U1</text>
<text x="69.1" y="155.8">GND</text>
<text x="75.8" y="150.7">STM32F405RGTx</text>
<text x="124.5" y="166.3">D1</text>
<text x="133.4" y="166.3">D2</text>
<text x="142.2" y="166.3">D3</text>
<text x="151.1" y="166.3">D4</text>
<text x="160" y="166.3">D5</text>
<text x="123.2" y="173.6">R8</text>
<text x="124.5" y="168.8">R</text>
<text x="132.1" y="173.6">R9</text>
<text x="133.4" y="168.8">R</text>
<text x="141" y="173.6">R10</text>
<text x="142.2" y="168.8">G</text>
<text x="149.9" y="173.6">R11</text>
<text x="151.1" y="168.8">B</text>
<text x="158.8" y="173.6">R12</text>
<text x="160" y="168.8">B</text>
<text x="123.2" y="176.1">560</text>
<text x="132.1" y="176.1">560</text>
<text x="141" y="176.1">560</text>
<text x="149.9" y="176.1">560</text>
<text x="158.8" y="176.1">560</text>
<text x="118.6" y="188.8">GND</text>
</g>
<g font-size="1.8" fill="#a90000">
<text x="65.8" y="52.8" transform="rotate(-90 65.8 52.8)">1</text>
<text x="68.3" y="53.4" transform="rotate(-90 68.3 53.4)">19</text>
<text x="70.9" y="53.4" transform="rotate(-90 70.9 53.4)">32</text>
<text x="73.4" y="53.4" transform="rotate(-90 73.4 53.4)">48</text>
<text x="75.9" y="53.4" transform="rotate(-90 75.9 53.4)">64</text>
<text x="78.5" y="53.4" transform="rotate(-90 78.5 53.4)">13</text>
<text x="51.4" y="58.2">7</text>
<text x="88.9" y="58.2">14</text>
<text x="50.8" y="63.2">60</text>
<text x="88.9" y="60.7">15</text>
<text x="88.9" y="63.2">16</text>
<text x="88.9" y="65.8">17</text>
<text x="51.4" y="68.3">5</text>
<text x="51.4" y="70.9">6</text>
<text x="88.9" y="68.3">20</text>
<text x="88.9" y="70.9">21</text>
<text x="50.8" y="75.9">54</text>
<text x="88.9" y="73.4">22</text>
<text x="88.9" y="75.9">23</text>
<text x="164.4" y="77.2">1</text>
<text x="172" y="77.2">2</text>
<text x="238.1" y="77.2">3</text>
<text x="51.4" y="81">8</text>
<text x="51.4" y="83.6">9</text>
<text x="88.9" y="78.5">41</text>
<text x="88.9" y="81">42</text>
<text x="88.9" y="83.6">43</text>
<text x="164.4" y="82.3">3</text>
<text x="172" y="82.3">4</text>
<text x="230.4" y="79.8">1</text>
<text x="238.1" y="82.3">2</text>
<text x="50.8" y="86.1">10</text>
<text x="50.8" y="88.6">11</text>
<text x="88.9" y="86.1">44</text>
<text x="88.9" y="88.6">45</text>
<text x="50.8" y="91.2">24</text>
<text x="50.8" y="93.7">25</text>
<text x="88.9" y="91.2">46</text>
<text x="88.9" y="93.7">49</text>
<text x="50.8" y="96.3">37</text>
<text x="50.8" y="98.8">38</text>
<text x="50.8" y="101.3">39</text>
<text x="88.9" y="96.3">50</text>
<text x="88.9" y="101.3">26</text>
<text x="230.4" y="98.8">1</text>
<text x="238.1" y="96.3">3</text>
<text x="238.1" y="101.3">2</text>
<text x="50.8" y="103.9">40</text>
<text x="50.8" y="106.4">51</text>
<text x="88.9" y="103.9">27</text>
<text x="88.9" y="106.4">28</text>
<text x="50.8" y="109">52</text>
<text x="50.8" y="111.5">53</text>
<text x="88.9" y="109">55</text>
<text x="88.9" y="111.5">56</text>
<text x="51.4" y="114">2</text>
<text x="51.4" y="116.6">3</text>
<text x="51.4" y="119.1">4</text>
<text x="88.9" y="114">57</text>
<text x="88.9" y="116.6">58</text>
<text x="88.9" y="119.1">59</text>
<text x="154.9" y="116.6">1</text>
<text x="161.2" y="116.6">3</text>
<text x="50.8" y="124.2">31</text>
<text x="88.9" y="121.7">61</text>
<text x="88.9" y="124.2">62</text>
<text x="158.5" y="122" transform="rotate(-90 158.5 122)">2</text>
<text x="50.8" y="126.7">47</text>
<text x="88.9" y="126.7">29</text>
<text x="88.9" y="129.3">30</text>
<text x="88.9" y="131.8">33</text>
<text x="88.9" y="134.4">34</text>
<text x="88.9" y="136.9">35</text>
<text x="88.9" y="139.4">36</text>
<text x="70.9" y="147.4" transform="rotate(-90 70.9 147.4)">18</text>
<text x="73.4" y="147.4" transform="rotate(-90 73.4 147.4)">12</text>
</g>
</svg>
